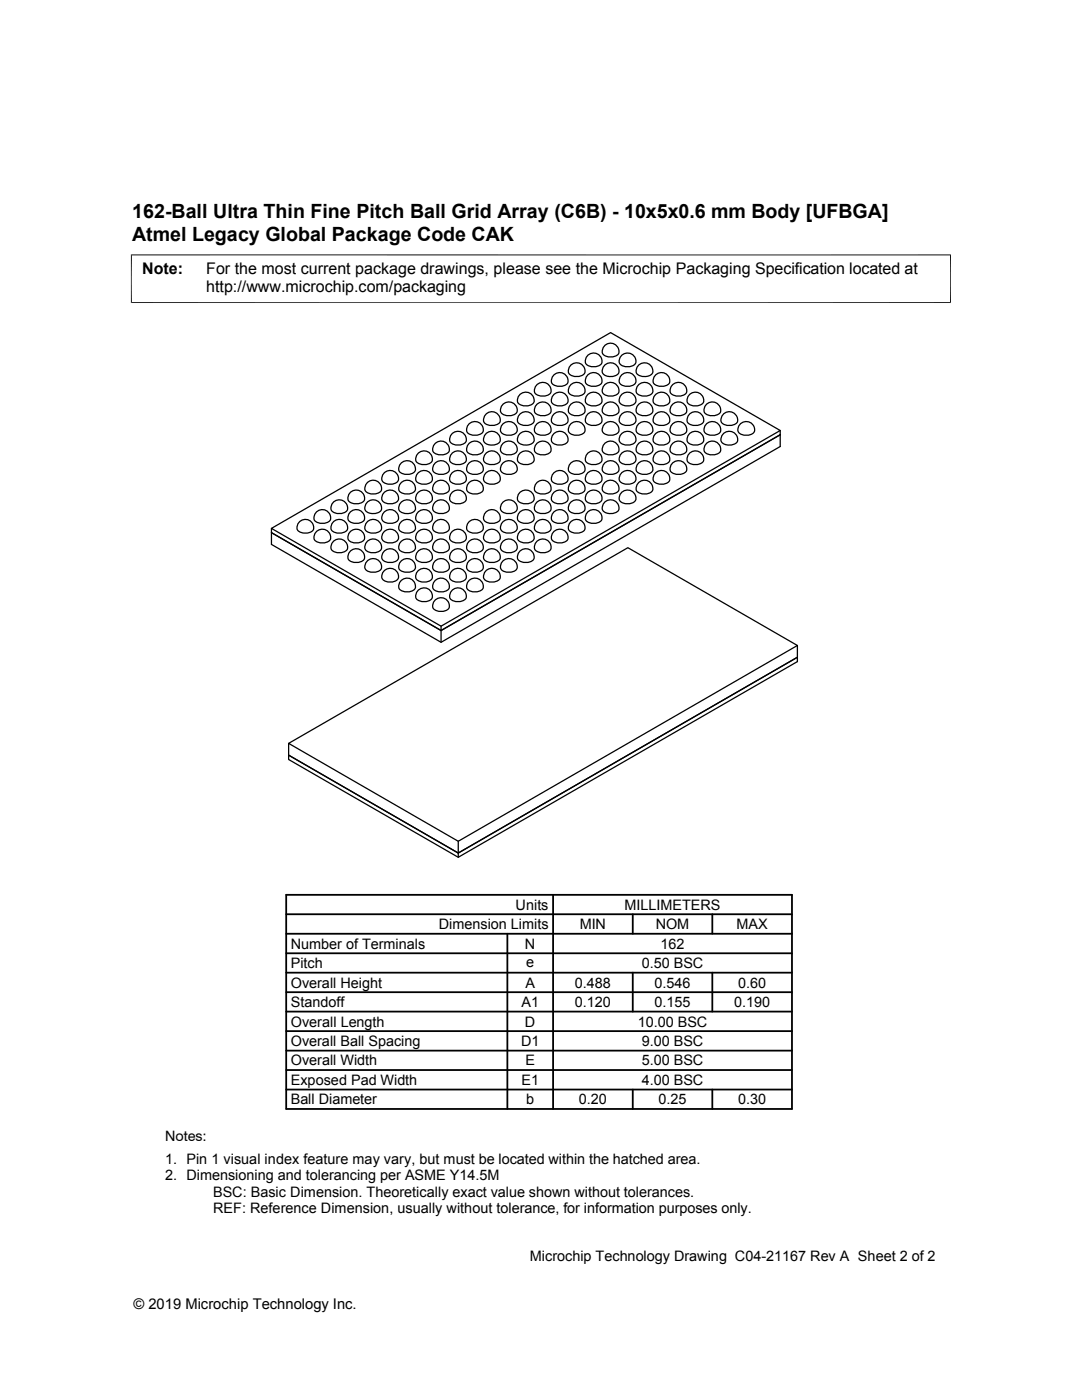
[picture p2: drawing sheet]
<svg xmlns="http://www.w3.org/2000/svg" width="216mm" height="279mm" viewBox="0 0 216 279" stroke-linecap="round" stroke-linejoin="round" font-family="sans-serif">
<g fill="none" stroke="#000" stroke-width=".25">
<path d="M103.6 78.9a1.63 1.63 0 0 1 2.1-.5 1.63 1.63 0 0 1 .7 2.1 2.05 2.05 0 0 1-3.1-.4v-.7zM107 76.9a1.63 1.63 0 0 1 2.1-.4 1.63 1.63 0 0 1 .7 2 2.26 2.26 0 0 1-3.1-.2v-.8zM110.4 78.9a1.63 1.63 0 0 1 2.1-.5 1.63 1.63 0 0 1 .7 2.1 2.05 2.05 0 0 1-3.2-.4l.1-.7zM110.4 75a1.63 1.63 0 0 1 2.1-.5 1.63 1.63 0 0 1 .7 2.1 2.26 2.26 0 0 1-3.1-.2v-.9zM113.8 73a1.63 1.63 0 0 1 2-.4 1.63 1.63 0 0 1 .8 2 2.03 2.03 0 0 1-3.2-.3l.1-.7zM113.8 76.9a1.63 1.63 0 0 1 2.1-.4 1.63 1.63 0 0 1 .7 2 2.04 2.04 0 0 1-3.2-.4l.1-.6zM117.1 75a1.64 1.64 0 0 1 2.1-.5 1.64 1.64 0 0 1 .8 2.1 2.04 2.04 0 0 1-3.2-.4l.1-.7zM117.1 78.9a1.63 1.63 0 0 1 2.1-.5 1.63 1.63 0 0 1 .8 2.1 2.04 2.04 0 0 1-3.2-.4l.1-.7zM117.1 71.1a1.63 1.63 0 0 1 2.1-.5 1.63 1.63 0 0 1 .8 2 2.04 2.04 0 0 1-3.2-.3l.1-.7zM120.5 73a1.63 1.63 0 0 1 2.1-.4 1.63 1.63 0 0 1 .8 2 2.06 2.06 0 0 1-3.2-.3v-.7zM120.5 76.9a1.64 1.64 0 0 1 2.1-.4 1.64 1.64 0 0 1 .8 2 2.06 2.06 0 0 1-3.2-.4v-.6zM120.5 69.1a1.64 1.64 0 0 1 2.1-.4 1.64 1.64 0 0 1 .8 2 2.06 2.06 0 0 1-3.2-.4l.1-.7z"/>
<path d="M123.9 78.9a1.63 1.63 0 0 1 2.1-.5 1.63 1.63 0 0 1 .7 2.1 2.05 2.05 0 0 1-3.2-.4l.1-.7zM123.9 71.1a1.63 1.63 0 0 1 2.1-.5 1.63 1.63 0 0 1 .7 2 2.05 2.05 0 0 1-3.2-.3l.1-.7zM123.9 75a1.63 1.63 0 0 1 2.1-.5 1.63 1.63 0 0 1 .7 2.1 2.05 2.05 0 0 1-3.2-.4l.1-.7zM127.3 73a1.63 1.63 0 0 1 2.1-.4 1.63 1.63 0 0 1 .7 2 2.04 2.04 0 0 1-3.2-.3l.1-.7zM127.3 76.9a1.63 1.63 0 0 1 2.1-.4 1.63 1.63 0 0 1 .7 2 2.26 2.26 0 0 1-3.1-.2v-.8zM130.7 78.9a1.63 1.63 0 0 1 2.1-.5 1.63 1.63 0 0 1 .7 2.1 2.05 2.05 0 0 1-3.2-.4l.1-.7zM130.7 75a1.63 1.63 0 0 1 2.1-.5 1.63 1.63 0 0 1 .7 2.1 2.26 2.26 0 0 1-3.1-.2v-.9zM134.1 76.9a1.63 1.63 0 0 1 2.1-.4 1.63 1.63 0 0 1 .7 2 2.26 2.26 0 0 1-3.1-.2v-.8zM137.4 78.9a1.63 1.63 0 0 1 2.1-.5 1.63 1.63 0 0 1 .8 2.1 2.04 2.04 0 0 1-3.2-.4l.1-.7zM69.8 98.4a1.63 1.63 0 0 1 2.1-.4 1.63 1.63 0 0 1 .7 2 2.04 2.04 0 0 1-3.2-.3l.1-.7zM73.2 96.5a1.64 1.64 0 0 1 2.1-.5 1.64 1.64 0 0 1 .7 2 2.06 2.06 0 0 1-3.2-.3l.1-.7zM76.5 94.5a1.63 1.63 0 0 1 2.1-.4 1.63 1.63 0 0 1 .8 2 2.05 2.05 0 0 1-3.2-.4v-.6z"/>
<path d="M76.5 98.4a1.63 1.63 0 0 1 2.1-.4 1.63 1.63 0 0 1 .8 2 2.05 2.05 0 0 1-3.2-.3v-.7zM79.9 92.6a1.63 1.63 0 0 1 2.1-.5 1.63 1.63 0 0 1 .7 2 2.06 2.06 0 0 1-3.1-.3v-.7zM79.9 96.5a1.63 1.63 0 0 1 2.1-.5 1.63 1.63 0 0 1 .7 2 2.26 2.26 0 0 1-3.1-.1v-.9zM83.3 98.4a1.63 1.63 0 0 1 2.1-.4 1.63 1.63 0 0 1 .7 2 2.05 2.05 0 0 1-3.1-.3v-.7zM83.3 94.5a1.63 1.63 0 0 1 2.1-.4 1.63 1.63 0 0 1 .7 2 2.23 2.23 0 0 1-3.1-.2v-.8zM83.3 90.6a1.63 1.63 0 0 1 2.1-.4 1.63 1.63 0 0 1 .7 2 2.26 2.26 0 0 1-3.1-.2v-.9zM86.7 88.7a1.63 1.63 0 0 1 2.1-.5 1.63 1.63 0 0 1 .7 2 2.26 2.26 0 0 1-3.1-.1v-.9zM86.7 92.6a1.63 1.63 0 0 1 2.1-.5 1.63 1.63 0 0 1 .7 2 2.05 2.05 0 0 1-3.2-.3l.1-.7zM86.7 96.5a1.63 1.63 0 0 1 2.1-.5 1.63 1.63 0 0 1 .7 2 2.26 2.26 0 0 1-3.1-.1v-.9zM90.1 94.5a1.63 1.63 0 0 1 2.1-.4 1.63 1.63 0 0 1 .7 2 2.23 2.23 0 0 1-3.1-.2v-.8zM90.1 98.4a1.63 1.63 0 0 1 2.1-.4 1.63 1.63 0 0 1 .7 2 2.05 2.05 0 0 1-3.2-.3l.1-.7zM90.1 86.7a1.63 1.63 0 0 1 2.1-.5 1.63 1.63 0 0 1 .7 2.1 2.03 2.03 0 0 1-3.2-.4l.1-.7z"/>
<path d="M90.1 90.6a1.63 1.63 0 0 1 2.1-.4 1.63 1.63 0 0 1 .7 2 2.04 2.04 0 0 1-3.2-.4l.1-.7zM93.4 88.7a1.64 1.64 0 0 1 2.1-.5 1.64 1.64 0 0 1 .8 2 2.04 2.04 0 0 1-3.2-.3l.1-.7zM93.4 96.5a1.64 1.64 0 0 1 2.1-.5 1.64 1.64 0 0 1 .8 2 2.04 2.04 0 0 1-3.2-.3l.1-.7zM93.4 92.6a1.63 1.63 0 0 1 2.1-.5 1.63 1.63 0 0 1 .8 2 2.04 2.04 0 0 1-3.2-.3l.1-.7zM93.4 84.8a1.63 1.63 0 0 1 2.1-.5 1.63 1.63 0 0 1 .8 2 2.04 2.04 0 0 1-3.2-.3l.1-.7zM96.8 94.5a1.64 1.64 0 0 1 2.1-.4 1.64 1.64 0 0 1 .8 2 2.07 2.07 0 0 1-3.2-.4l.1-.6zM96.8 90.6a1.64 1.64 0 0 1 2.1-.4 1.64 1.64 0 0 1 .8 2 2.06 2.06 0 0 1-3.2-.4l.1-.7zM96.9 82.8a1.64 1.64 0 0 1 2-.4 1.64 1.64 0 0 1 .8 2 2.06 2.06 0 0 1-3.2-.4l.1-.7zM96.9 86.7a1.63 1.63 0 0 1 2-.4 1.63 1.63 0 0 1 .8 2 2.06 2.06 0 0 1-3.2-.4l.1-.7zM100.2 88.7a1.63 1.63 0 0 1 2.1-.5 1.63 1.63 0 0 1 .7 2 2.05 2.05 0 0 1-3.1-.3v-.7zM100.2 80.9a1.63 1.63 0 0 1 2.1-.5 1.63 1.63 0 0 1 .7 2 2.05 2.05 0 0 1-3.1-.3v-.7zM100.2 92.6a1.63 1.63 0 0 1 2.1-.5 1.63 1.63 0 0 1 .7 2 2.05 2.05 0 0 1-3.1-.3v-.7z"/>
<path d="M100.2 84.8a1.63 1.63 0 0 1 2.1-.5 1.63 1.63 0 0 1 .7 2 2.05 2.05 0 0 1-3.1-.3v-.7zM103.6 98.4a1.63 1.63 0 0 1 2.1-.4 1.63 1.63 0 0 1 .7 2 2.06 2.06 0 0 1-3.1-.3v-.7zM103.6 86.7a1.63 1.63 0 0 1 2.1-.5 1.63 1.63 0 0 1 .7 2.1 2.04 2.04 0 0 1-3.1-.4v-.6zM103.6 82.8a1.63 1.63 0 0 1 2.1-.5 1.63 1.63 0 0 1 .7 2.1 2.26 2.26 0 0 1-3.1-.2v-.9zM103.6 90.6a1.63 1.63 0 0 1 2.1-.4 1.63 1.63 0 0 1 .7 2 2.26 2.26 0 0 1-3.1-.2v-.9zM107 84.8a1.63 1.63 0 0 1 2.1-.5 1.63 1.63 0 0 1 .7 2 2.05 2.05 0 0 1-3.2-.3l.1-.7zM107 80.9a1.63 1.63 0 0 1 2.1-.5 1.63 1.63 0 0 1 .7 2 2.26 2.26 0 0 1-3.1-.1v-.9zM107 88.7a1.63 1.63 0 0 1 2.1-.5 1.63 1.63 0 0 1 .7 2 2.26 2.26 0 0 1-3.1-.1v-.9zM107 96.5a1.63 1.63 0 0 1 2.1-.5 1.63 1.63 0 0 1 .7 2 2.26 2.26 0 0 1-3.1-.1v-.9zM110.4 94.6a1.63 1.63 0 0 1 2.1-.5 1.63 1.63 0 0 1 .7 2 2.23 2.23 0 0 1-3.1-.2v-.8zM110.4 86.7a1.63 1.63 0 0 1 2.1-.5 1.63 1.63 0 0 1 .7 2.1 2.04 2.04 0 0 1-3.2-.4l.1-.6zM110.4 98.4a1.63 1.63 0 0 1 2.1-.4 1.63 1.63 0 0 1 .7 2 2.05 2.05 0 0 1-3.2-.3l.1-.7z"/>
<path d="M110.4 82.8a1.63 1.63 0 0 1 2.1-.5 1.63 1.63 0 0 1 .7 2.1 2.26 2.26 0 0 1-3.1-.2v-.9zM113.7 80.9a1.63 1.63 0 0 1 2.1-.5 1.63 1.63 0 0 1 .8 2 2.26 2.26 0 0 1-3.1-.1v-.9zM113.8 84.8a1.63 1.63 0 0 1 2.1-.5 1.63 1.63 0 0 1 .7 2 2.05 2.05 0 0 1-3.2-.3l.1-.7zM113.8 92.6a1.63 1.63 0 0 1 2.1-.5 1.63 1.63 0 0 1 .7 2 2.05 2.05 0 0 1-3.2-.3l.1-.7zM113.8 96.5a1.63 1.63 0 0 1 2.1-.5 1.63 1.63 0 0 1 .7 2 2.04 2.04 0 0 1-3.2-.3l.1-.7zM117.1 94.5a1.64 1.64 0 0 1 2.1-.4 1.64 1.64 0 0 1 .8 2 2.23 2.23 0 0 1-3.2-.2l.1-.8zM117.1 98.4a1.63 1.63 0 0 1 2.1-.4 1.63 1.63 0 0 1 .8 2 2.04 2.04 0 0 1-3.2-.3l.1-.7zM117.1 82.8a1.63 1.63 0 0 1 2.1-.4 1.63 1.63 0 0 1 .8 2 2.04 2.04 0 0 1-3.2-.4l.1-.7zM117.1 90.6a1.63 1.63 0 0 1 2.1-.4 1.63 1.63 0 0 1 .8 2 2.04 2.04 0 0 1-3.2-.4l.1-.7zM120.5 80.8a1.64 1.64 0 0 1 2.1-.4 1.64 1.64 0 0 1 .8 2 2.07 2.07 0 0 1-3.2-.3v-.7zM120.5 88.7a1.64 1.64 0 0 1 2.1-.5 1.64 1.64 0 0 1 .8 2 2.06 2.06 0 0 1-3.2-.3v-.7zM120.5 96.5a1.64 1.64 0 0 1 2.1-.5 1.64 1.64 0 0 1 .8 2 2.06 2.06 0 0 1-3.2-.3l.1-.7z"/>
<path d="M120.5 84.7a1.63 1.63 0 0 1 2.1-.4 1.63 1.63 0 0 1 .8 2 2.07 2.07 0 0 1-3.2-.3v-.7zM120.5 92.5a1.63 1.63 0 0 1 2.1-.4 1.63 1.63 0 0 1 .8 2 2.07 2.07 0 0 1-3.2-.3v-.7zM123.9 98.4a1.63 1.63 0 0 1 2.1-.4 1.63 1.63 0 0 1 .7 2 2.05 2.05 0 0 1-3.2-.3l.1-.7zM123.9 86.7a1.63 1.63 0 0 1 2.1-.5 1.63 1.63 0 0 1 .7 2.1 2.04 2.04 0 0 1-3.2-.4l.1-.7zM123.9 94.5a1.63 1.63 0 0 1 2.1-.4 1.63 1.63 0 0 1 .7 2 2.05 2.05 0 0 1-3.2-.4l.1-.6zM123.9 90.6a1.63 1.63 0 0 1 2.1-.4 1.63 1.63 0 0 1 .7 2 2.05 2.05 0 0 1-3.2-.4l.1-.7zM123.9 82.8a1.63 1.63 0 0 1 2.1-.5 1.63 1.63 0 0 1 .7 2.1 2.05 2.05 0 0 1-3.2-.4l.1-.7zM127.3 92.6a1.63 1.63 0 0 1 2.1-.5 1.63 1.63 0 0 1 .7 2 2.06 2.06 0 0 1-3.2-.3l.1-.7zM127.3 84.8a1.63 1.63 0 0 1 2.1-.5 1.63 1.63 0 0 1 .7 2 2.06 2.06 0 0 1-3.2-.3l.1-.7zM127.3 80.9a1.63 1.63 0 0 1 2.1-.5 1.63 1.63 0 0 1 .7 2 2.26 2.26 0 0 1-3.1-.1v-.9zM127.3 88.7a1.63 1.63 0 0 1 2.1-.5 1.63 1.63 0 0 1 .7 2 2.26 2.26 0 0 1-3.1-.1v-.9zM127.3 96.5a1.63 1.63 0 0 1 2.1-.5 1.63 1.63 0 0 1 .7 2 2.26 2.26 0 0 1-3.1-.1v-.9z"/>
<path d="M130.7 86.7a1.63 1.63 0 0 1 2.1-.5 1.63 1.63 0 0 1 .7 2.1 2.04 2.04 0 0 1-3.2-.4l.1-.6zM130.7 94.5a1.63 1.63 0 0 1 2.1-.4 1.63 1.63 0 0 1 .7 2 2.23 2.23 0 0 1-3.1-.2v-.8zM130.7 90.6a1.63 1.63 0 0 1 2.1-.4 1.63 1.63 0 0 1 .7 2 2.26 2.26 0 0 1-3.1-.2v-.9zM130.7 82.8a1.63 1.63 0 0 1 2.1-.5 1.63 1.63 0 0 1 .7 2.1 2.26 2.26 0 0 1-3.1-.2v-.9zM134 80.9a1.63 1.63 0 0 1 2.1-.5 1.63 1.63 0 0 1 .8 2 2.26 2.26 0 0 1-3.1-.1v-.9zM134 88.7a1.63 1.63 0 0 1 2.1-.5 1.63 1.63 0 0 1 .8 2 2.26 2.26 0 0 1-3.1-.1v-.9zM134 92.6a1.63 1.63 0 0 1 2.1-.5 1.63 1.63 0 0 1 .8 2 2.05 2.05 0 0 1-3.2-.3l.1-.7zM134 84.8a1.63 1.63 0 0 1 2.1-.5 1.63 1.63 0 0 1 .8 2 2.05 2.05 0 0 1-3.2-.3l.1-.7zM137.4 86.7a1.63 1.63 0 0 1 2.1-.5 1.63 1.63 0 0 1 .8 2.1 2.03 2.03 0 0 1-3.2-.4l.1-.7zM137.4 90.6a1.63 1.63 0 0 1 2.1-.4 1.63 1.63 0 0 1 .8 2 2.04 2.04 0 0 1-3.2-.4l.1-.7zM137.4 82.8a1.63 1.63 0 0 1 2.1-.4 1.63 1.63 0 0 1 .8 2 2.04 2.04 0 0 1-3.2-.4l.1-.7zM140.8 80.9a1.64 1.64 0 0 1 2.1-.5 1.64 1.64 0 0 1 .8 2 2.26 2.26 0 0 1-3.2-.1v-.9z"/>
<path d="M140.8 88.7a1.64 1.64 0 0 1 2.1-.5 1.64 1.64 0 0 1 .8 2 2.04 2.04 0 0 1-3.2-.3v-.7zM140.8 84.8a1.63 1.63 0 0 1 2.1-.5 1.63 1.63 0 0 1 .8 2 2.04 2.04 0 0 1-3.2-.3v-.7zM144.2 82.8a1.64 1.64 0 0 1 2.1-.4 1.64 1.64 0 0 1 .7 2 2.06 2.06 0 0 1-3.2-.4l.1-.7zM144.2 86.7a1.63 1.63 0 0 1 2.1-.4 1.63 1.63 0 0 1 .7 2 2.06 2.06 0 0 1-3.2-.4l.1-.7zM147.6 84.8a1.63 1.63 0 0 1 2.1-.5 1.63 1.63 0 0 1 .7 2 2.05 2.05 0 0 1-3.2-.3l.1-.7zM155.7 86.8l-67.7 39-33.8-19.5M155.7 85.9v3.2l-67.7 39.1-33.8-19.6v-3.1M54.2 105.5l67.6-39.1 33.9 19.5-67.7 39.1zM59.6 104.3a1.63 1.63 0 0 1 2.1-.5 1.63 1.63 0 0 1 .7 2.1 2.26 2.26 0 0 1-3.1-.2v-.9zM63 102.4a1.63 1.63 0 0 1 2.1-.5 1.63 1.63 0 0 1 .7 2 2.26 2.26 0 0 1-3.1-.2v-.8zM63 106.3a1.63 1.63 0 0 1 2.1-.5 1.63 1.63 0 0 1 .7 2 2.05 2.05 0 0 1-3.1-.3v-.7zM66.4 108.2a1.63 1.63 0 0 1 2.1-.5 1.63 1.63 0 0 1 .7 2.1 2.23 2.23 0 0 1-3.1-.2v-.9z"/>
<path d="M66.4 100.4a1.63 1.63 0 0 1 2.1-.5 1.63 1.63 0 0 1 .7 2 2.03 2.03 0 0 1-3.2-.3l.1-.7zM66.4 104.3a1.63 1.63 0 0 1 2.1-.5 1.63 1.63 0 0 1 .7 2.1 2.04 2.04 0 0 1-3.2-.4l.1-.7zM69.8 102.3a1.64 1.64 0 0 1 2.1-.4 1.64 1.64 0 0 1 .7 2 2.04 2.04 0 0 1-3.2-.4l.1-.6zM69.8 110.2a1.64 1.64 0 0 1 2.1-.5 1.64 1.64 0 0 1 .7 2 2.04 2.04 0 0 1-3.2-.3l.1-.7zM69.8 106.2a1.63 1.63 0 0 1 2.1-.4 1.63 1.63 0 0 1 .7 2 2.04 2.04 0 0 1-3.2-.3l.1-.7zM73.2 108.2a1.64 1.64 0 0 1 2.1-.5 1.64 1.64 0 0 1 .7 2.1 2.07 2.07 0 0 1-3.2-.4l.1-.7zM73.2 104.3a1.64 1.64 0 0 1 2.1-.5 1.64 1.64 0 0 1 .7 2.1 2.06 2.06 0 0 1-3.2-.4l.1-.7zM73.2 112.1a1.63 1.63 0 0 1 2.1-.4 1.63 1.63 0 0 1 .7 2 2.08 2.08 0 0 1-3.2-.4l.1-.7zM73.2 100.4a1.63 1.63 0 0 1 2.1-.5 1.63 1.63 0 0 1 .7 2 2.06 2.06 0 0 1-3.2-.3l.1-.7zM76.5 102.3a1.63 1.63 0 0 1 2.1-.4 1.63 1.63 0 0 1 .8 2 2.05 2.05 0 0 1-3.2-.4v-.6zM76.5 114.1a1.63 1.63 0 0 1 2.1-.5 1.63 1.63 0 0 1 .8 2 2.05 2.05 0 0 1-3.2-.3v-.7zM76.5 106.2a1.63 1.63 0 0 1 2.1-.4 1.63 1.63 0 0 1 .8 2 2.05 2.05 0 0 1-3.2-.3v-.7z"/>
<path d="M76.5 110.2a1.63 1.63 0 0 1 2.1-.5 1.63 1.63 0 0 1 .8 2 2.05 2.05 0 0 1-3.2-.3l.1-.7zM79.9 112.1a1.63 1.63 0 0 1 2.1-.5 1.63 1.63 0 0 1 .7 2.1 2.07 2.07 0 0 1-3.1-.4v-.6zM79.9 100.4a1.63 1.63 0 0 1 2.1-.5 1.63 1.63 0 0 1 .7 2 2.04 2.04 0 0 1-3.1-.3v-.7zM79.9 116a1.63 1.63 0 0 1 2.1-.5 1.63 1.63 0 0 1 .7 2.1 2.26 2.26 0 0 1-3.1-.2v-.8zM79.9 108.2a1.63 1.63 0 0 1 2.1-.5 1.63 1.63 0 0 1 .7 2.1 2.23 2.23 0 0 1-3.1-.2v-.9zM79.9 104.3a1.63 1.63 0 0 1 2.1-.5 1.63 1.63 0 0 1 .7 2.1 2.26 2.26 0 0 1-3.1-.2v-.9zM83.3 114.1a1.63 1.63 0 0 1 2.1-.5 1.63 1.63 0 0 1 .7 2 2.05 2.05 0 0 1-3.1-.3v-.7zM83.3 106.3a1.63 1.63 0 0 1 2.1-.5 1.63 1.63 0 0 1 .7 2 2.05 2.05 0 0 1-3.1-.3v-.7zM83.3 102.3a1.63 1.63 0 0 1 2.1-.4 1.63 1.63 0 0 1 .7 2 2.26 2.26 0 0 1-3.1-.2v-.8zM83.3 110.2a1.63 1.63 0 0 1 2.1-.5 1.63 1.63 0 0 1 .7 2 2.26 2.26 0 0 1-3.1-.2v-.8zM83.3 118a1.63 1.63 0 0 1 2.1-.5 1.63 1.63 0 0 1 .7 2 2.26 2.26 0 0 1-3.1-.1v-.9zM86.7 116a1.63 1.63 0 0 1 2.1-.5 1.63 1.63 0 0 1 .7 2.1 2.26 2.26 0 0 1-3.1-.2v-.8z"/>
<path d="M86.7 108.2a1.63 1.63 0 0 1 2.1-.5 1.63 1.63 0 0 1 .7 2.1 2.23 2.23 0 0 1-3.1-.2v-.8zM86.7 119.9a1.63 1.63 0 0 1 2.1-.4 1.63 1.63 0 0 1 .7 2 2.05 2.05 0 0 1-3.2-.4l.1-.6zM86.7 112.1a1.63 1.63 0 0 1 2.1-.5 1.63 1.63 0 0 1 .7 2.1 2.06 2.06 0 0 1-3.2-.4l.1-.6zM86.7 100.4a1.63 1.63 0 0 1 2.1-.5 1.63 1.63 0 0 1 .7 2 2.04 2.04 0 0 1-3.2-.3l.1-.7zM86.7 104.3a1.63 1.63 0 0 1 2.1-.5 1.63 1.63 0 0 1 .7 2.1 2.26 2.26 0 0 1-3.1-.2v-.9zM90.1 114a1.63 1.63 0 0 1 2.1-.4 1.63 1.63 0 0 1 .7 2 2.04 2.04 0 0 1-3.2-.3l.1-.7zM90.1 106.2a1.63 1.63 0 0 1 2.1-.4 1.63 1.63 0 0 1 .7 2 2.05 2.05 0 0 1-3.2-.3l.1-.7zM90.1 110.1a1.63 1.63 0 0 1 2.1-.4 1.63 1.63 0 0 1 .7 2 2.04 2.04 0 0 1-3.2-.3l.1-.7zM90.1 118a1.63 1.63 0 0 1 2.1-.5 1.63 1.63 0 0 1 .7 2 2.04 2.04 0 0 1-3.2-.3l.1-.7zM93.4 116a1.64 1.64 0 0 1 2.1-.4 1.64 1.64 0 0 1 .8 2 2.04 2.04 0 0 1-3.2-.4l.1-.6zM93.4 108.2a1.64 1.64 0 0 1 2.1-.5 1.64 1.64 0 0 1 .8 2.1 2.23 2.23 0 0 1-3.1-.2v-.9zM93.4 112.1a1.63 1.63 0 0 1 2.1-.5 1.63 1.63 0 0 1 .8 2.1 2.05 2.05 0 0 1-3.2-.4l.1-.7z"/>
<path d="M93.5 104.3a1.63 1.63 0 0 1 2.1-.5 1.63 1.63 0 0 1 .7 2.1 2.04 2.04 0 0 1-3.2-.4l.1-.7zM96.8 102.3a1.64 1.64 0 0 1 2.1-.4 1.64 1.64 0 0 1 .8 2 2.06 2.06 0 0 1-3.2-.4l.1-.6zM96.8 110.1a1.64 1.64 0 0 1 2.1-.4 1.64 1.64 0 0 1 .8 2 2.06 2.06 0 0 1-3.2-.3l.1-.7zM96.9 114a1.63 1.63 0 0 1 2-.4 1.63 1.63 0 0 1 .8 2 2.06 2.06 0 0 1-3.2-.3l.1-.7zM96.9 106.2a1.63 1.63 0 0 1 2-.4 1.63 1.63 0 0 1 .8 2 2.07 2.07 0 0 1-3.2-.3l.1-.7zM100.2 112.1a1.63 1.63 0 0 1 2.1-.5 1.63 1.63 0 0 1 .7 2.1 2.06 2.06 0 0 1-3.1-.4v-.7zM100.2 100.4a1.63 1.63 0 0 1 2.1-.5 1.63 1.63 0 0 1 .7 2 2.04 2.04 0 0 1-3.1-.3v-.7zM100.2 108.2a1.63 1.63 0 0 1 2.1-.5 1.63 1.63 0 0 1 .7 2.1 2.05 2.05 0 0 1-3.1-.4v-.7zM100.2 104.3a1.63 1.63 0 0 1 2.1-.5 1.63 1.63 0 0 1 .7 2.1 2.05 2.05 0 0 1-3.1-.4v-.7zM103.6 106.3a1.63 1.63 0 0 1 2.1-.5 1.63 1.63 0 0 1 .7 2 2.06 2.06 0 0 1-3.1-.3v-.7zM103.6 102.3a1.63 1.63 0 0 1 2.1-.4 1.63 1.63 0 0 1 .7 2 2.26 2.26 0 0 1-3.1-.2v-.8zM103.6 110.2a1.63 1.63 0 0 1 2.1-.5 1.63 1.63 0 0 1 .7 2 2.26 2.26 0 0 1-3.1-.2v-.8z"/>
<path d="M107 100.4a1.63 1.63 0 0 1 2.1-.5 1.63 1.63 0 0 1 .7 2 2.04 2.04 0 0 1-3.2-.3l.1-.7zM107 108.2a1.63 1.63 0 0 1 2.1-.5 1.63 1.63 0 0 1 .7 2.1 2.23 2.23 0 0 1-3.1-.2v-.9zM107 104.3a1.63 1.63 0 0 1 2.1-.5 1.63 1.63 0 0 1 .7 2.1 2.26 2.26 0 0 1-3.1-.2v-.9zM110.4 102.4a1.63 1.63 0 0 1 2.1-.5 1.63 1.63 0 0 1 .7 2 2.26 2.26 0 0 1-3.1-.2v-.8zM110.4 106.3a1.63 1.63 0 0 1 2.1-.5 1.63 1.63 0 0 1 .7 2 2.05 2.05 0 0 1-3.2-.3l.1-.7zM113.8 100.4a1.63 1.63 0 0 1 2.1-.5 1.63 1.63 0 0 1 .7 2 2.03 2.03 0 0 1-3.2-.3l.1-.7zM113.8 104.3a1.63 1.63 0 0 1 2.1-.5 1.63 1.63 0 0 1 .7 2.1 2.04 2.04 0 0 1-3.2-.4l.1-.7zM117.1 102.3a1.64 1.64 0 0 1 2.1-.4 1.64 1.64 0 0 1 .8 2 2.04 2.04 0 0 1-3.2-.4l.1-.6zM120.5 100.4a1.63 1.63 0 0 1 2.1-.5 1.63 1.63 0 0 1 .8 2 2.06 2.06 0 0 1-3.2-.3v-.7zM88 125v3.2M159.1 128.8v3.2l-67.7 39.1-33.8-19.5v-.9l33.8 19.5 67.7-39-67.7 39-33.8-19.5v-2.3M57.6 148.4l67.7-39.1 33.8 19.5-67.7 39.1z"/>
<path d="M91.4 167.9v3.2"/>
</g>
<path d="M26.1 50.9h163.7M26.2 50.8v9.7M189.7 50.8v9.7M26.1 60.4h163.7" fill="none" stroke="#000" stroke-width=".2"/>
<g fill="none" stroke="#000" stroke-width=".36">
<path d="M57.1 178.6h100.9v42.7h-100.9zM110.4 178.6v42.7M57.1 198h100.9M57.1 194.1h100.9M57.1 190.2h100.9M57.1 186.4h100.9M57.1 182.5h100.9M101.2 186.4v34.9M126.3 182.5v3.9M126.3 194.1v7.8M142.1 182.5v3.9M142.1 194.1v7.8"/>
<path d="M57.1 205.8h100.9M57.1 201.9h100.9M57.1 213.6h100.9M57.1 209.7h100.9M57.1 217.4h100.9M126.3 217.4v3.9M142.1 217.4v3.9"/>
</g>
<g font-size="3.9">
<text x="26.4" y="43.5">162-Ball Ultra Thin Fine Pitch Ball Grid Array (C6B) - 10x5x0.6 mm Body [UFBGA]</text>
<text x="26.4" y="48">Atmel Legacy Global Package Code CAK</text>
</g>
<g font-size="3.2">
<text x="28.4" y="54.6">Note:</text>
<text x="41.1" y="58.3">http://www.microchip.com/packaging</text>
<text x="41.1" y="54.6">For the most current package drawings, please see the Microchip Packaging Specification located at</text>
</g>
<g font-size="2.9">
<text x="87.6" y="185.4">Dimension Limits</text>
<text x="102.9" y="181.5">Units</text>
<text x="115.7" y="185.4">MIN</text>
<text x="124.6" y="181.5">MILLIMETERS</text>
<text x="130.8" y="185.4">NOM</text>
<text x="147" y="185.4">MAX</text>
<text x="58" y="189.3">Number of Terminals</text>
<text x="104.8" y="189.3">N</text>
<text x="131.8" y="189.3">162</text>
<text x="58" y="197.1">Overall Height</text>
<text x="58" y="193.2">Pitch</text>
<text x="104.8" y="197.1">A</text>
<text x="105" y="192.9">e</text>
<text x="114.7" y="197.1">0.488</text>
<text x="128" y="193.2">0.50 BSC</text>
<text x="130.6" y="197.1">0.546</text>
<text x="147.3" y="197.1">0.60</text>
<text x="58" y="201">Standoff</text>
<text x="104.1" y="201">A1</text>
<text x="114.7" y="201">0.120</text>
<text x="130.6" y="201">0.155</text>
<text x="146.5" y="201">0.190</text>
<text x="58" y="204.9">Overall Length</text>
<text x="58" y="208.7">Overall Ball Spacing</text>
<text x="104" y="208.8">D1</text>
<text x="104.8" y="204.9">D</text>
<text x="127.3" y="204.9">10.00 BSC</text>
<text x="128" y="208.7">9.00 BSC</text>
<text x="58" y="212.6">Overall Width</text>
<text x="104.8" y="212.6">E</text>
<text x="128" y="212.6">5.00 BSC</text>
<text x="58" y="220.4">Ball Diameter</text>
<text x="58" y="216.5">Exposed Pad Width</text>
<text x="104" y="216.5">E1</text>
<text x="105" y="220.4">b</text>
<text x="115.5" y="220.4">0.20</text>
<text x="128" y="216.5">4.00 BSC</text>
<text x="131.4" y="220.4">0.25</text>
<text x="147.3" y="220.4">0.30</text>
<text x="32.9" y="227.6">Notes:</text>
<text x="32.9" y="232.2">1. Pin 1 visual index feature may vary, but must be located within the hatched area.</text>
<text x="32.9" y="235.5">2. Dimensioning and tolerancing per ASME Y14.5M</text>
<text x="42.5" y="238.8">BSC: Basic Dimension. Theoretically exact value shown without tolerances.</text>
<text x="42.5" y="242.2">REF: Reference Dimension, usually without tolerance, for information purposes only.</text>
<text x="105.7" y="251.7">Microchip Technology Drawing C04-21167 Rev A Sheet 2 of 2</text>
<text x="26.6" y="261.3">© 2019 Microchip Technology Inc.</text>
</g>
</svg>
